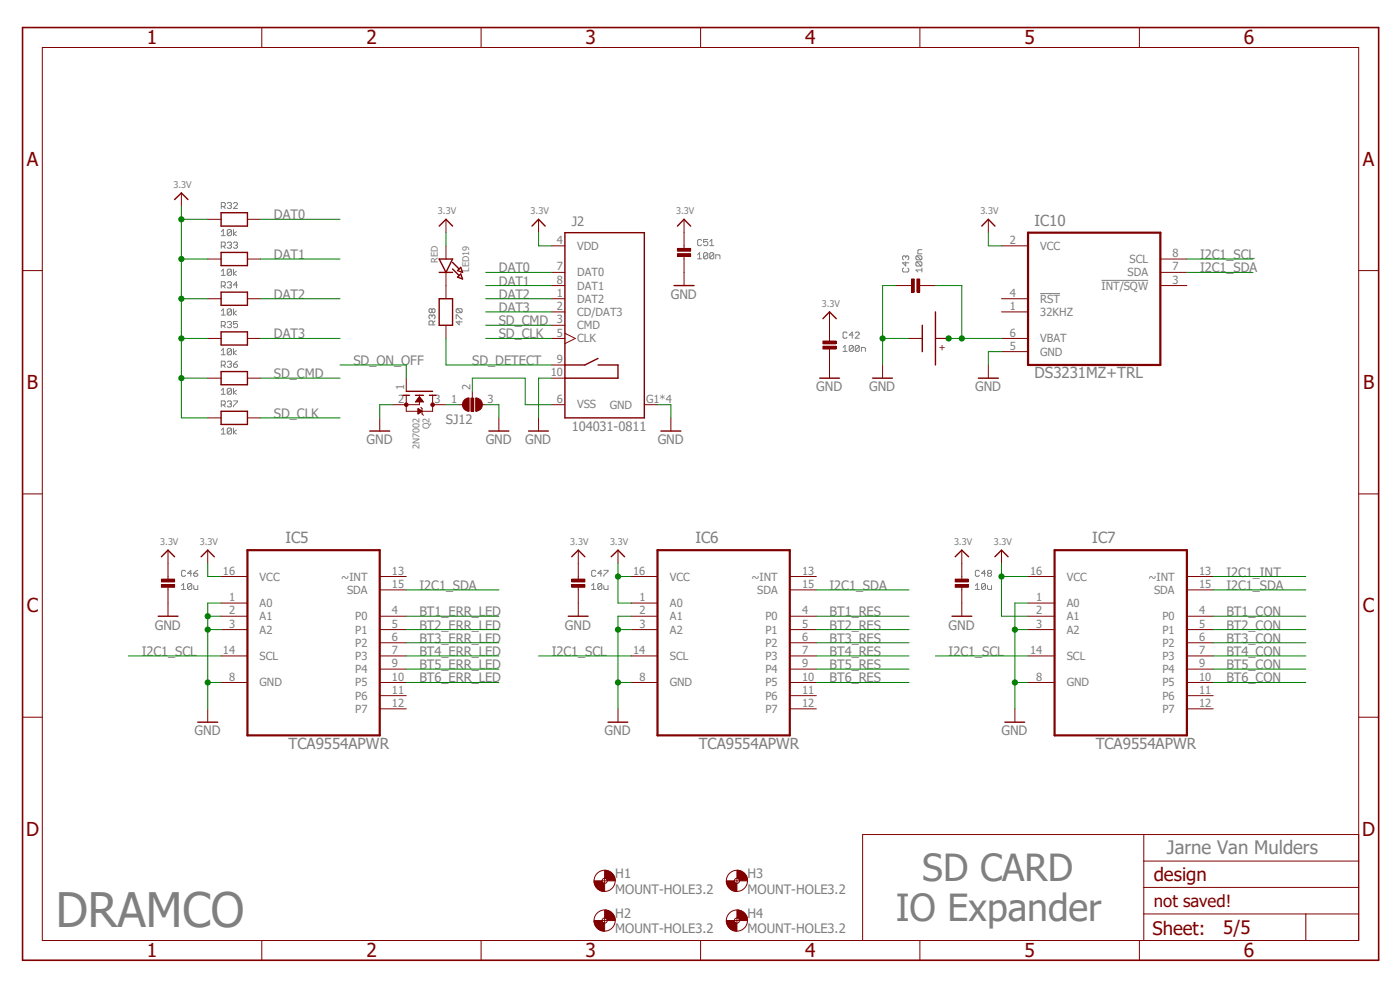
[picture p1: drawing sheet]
<svg xmlns="http://www.w3.org/2000/svg" width="297mm" height="210mm" viewBox="0 0 297 210" stroke-linecap="round" stroke-linejoin="round" font-family="sans-serif">
<g fill="none" stroke="#808080" stroke-width=".21">
<path d="M46.9 49.1l.5-.4v1.3M46.9 57.5l.5-.4v1.3M46.9 50h.9M46.9 58.4h.9M46.9 43.8h.7l.2-.2v-.4l-.2-.2h-.7v1.2M46.9 52.2h.7l.2-.2v-.4l-.2-.2h-.7v1.3M47.4 43.8l.4 .4M47.4 52.2l.4 .5M48.2 43.2l.2-.2h.5l.2 .2-.2 .4M48.2 51.6l.2-.2h.5l.2 .2-.2 .4M48.2 60l.2-.2h.5l.2 .2-.2 .5M48.7 43.6h.2"/>
<path d="M48.7 52h.2M48.9 43.6l.2 .2-.2 .4h-.5l-.2-.2M48.9 52l.2 .2-.2 .5h-.5l-.2-.2M49.1 48.9v.9l-.2 .2h-.5l-.2-.2M49.1 48.9l-.2-.2h-.5l-.2 .2v.9M49.1 57.3l-.2-.2h-.5l-.2 .2v.9M49.1 57.3v.9l-.2 .2h-.5l-.2-.2M49.1 48.9l-.9 .9M49.1 57.3l-.9 .9M49.5 48.7v1.3M49.5 57.1v1.3M49.5 43.2l.2-.2h.5l.2 .2v.2l-.9 .8h.9"/>
<path d="M49.5 51.6l.2-.2h.5l.2 .2-.2 .4M50 52h.2M50.2 49.1l-.7 .5 .7 .4M50.2 57.5l-.7 .5 .7 .4M50.2 52l.2 .2-.2 .5h-.5l-.2-.2M148 54.1l.4-.5v1.3M148 54.9h.8M148.8 51l-.2-.2h-.4l-.2 .2v.9l.2 .2h.4l.2-.2M150.2 53.8v.9l-.3 .2h-.4l-.2-.2M150.2 50.8h-.9v.6l.4-.2 .5 .2v.5l-.3 .2h-.4l-.2-.2M150.2 53.8l-.3-.2h-.4l-.2 .2v.9M150.2 53.8l-.9 .9"/>
<path d="M150.6 52.1h.8M150.6 51.2l.4-.4v1.3M151.4 53.8v.9l-.2 .2h-.4l-.2-.2M151.4 53.8l-.2-.2h-.4l-.2 .2v.9M151.4 53.8l-.8 .9M151.8 54.9v-.8h.7l.2 .2v.6M191.7 56.9l-.2 .2v.4l.2 .2h.9l.2-.2v-.4l-.2-.2M192.2 54.5l-.3-.2-.4 .2v.4l.2 .2M192.2 54.5l.2-.2 .4 .2v.4l-.2 .2M192.2 55.5v.9l-.7-.6h1.3M192.2 54.5v.2M194.5 54.3h.9l.2 .2v.4l-.2 .2"/>
<path d="M194.5 55.5h.9l.2 .3v.4l-.2 .2M194.5 55.5l-.2 .3v.4l.2 .2h.9M194.5 54.3l-.2 .2v.4l.2 .2h.9M194.5 55.5l.9 .9M194.5 54.3l.9 .8M195.6 57.3h-1.3l.4 .4M195.6 56.9v.8M195.6 53h-.7l-.2 .2v.6h.9M233.7 59.5h9.9M46.9 66l.5-.5v1.3M46.9 74.4l.5-.4v1.3M46.9 66.8h.9"/>
<path d="M46.9 75.3h.9M46.9 60.7h.7l.2-.2v-.5l-.2-.2h-.7v1.3M46.9 69.1h.7l.2-.3v-.4l-.2-.2h-.7v1.3M46.9 77.5h.7l.2-.2v-.5l-.2-.2h-.7v1.3M47.4 60.7l.4 .4M47.4 69.1l.4 .4M47.4 77.5l.4 .4M48.2 68.4l.2-.2h.5l.2 .2-.2 .4M48.2 76.8l.2-.2h.5l.2 .2-.2 .5M48.7 60.5h.2M48.7 68.8h.2M48.7 77.3h.2"/>
<path d="M48.9 60.5l.2 .2-.2 .4h-.5l-.2-.2M48.9 68.8l.2 .3-.2 .4h-.5l-.2-.2M48.9 77.3l.2 .2-.2 .4h-.5l-.2-.2M49.1 65.7l-.2-.2h-.5l-.2 .2v.9M49.1 74.2l-.2-.2h-.5l-.2 .2v.9M49.1 65.7v.9l-.2 .2h-.5l-.2-.2M49.1 74.2v.9l-.2 .2h-.5l-.2-.2M49.1 65.7l-.9 .9M49.1 74.2l-.9 .9M49.5 65.5v1.3M49.5 74v1.3M49.5 77.3h.7l.2 .4-.2 .2h-.5l-.2-.2z"/>
<path d="M50.2 66l-.7 .4 .7 .4M50.2 74.4l-.7 .4 .7 .5M50.4 68.2h-.9v.6l.5-.2 .4 .2v.5l-.2 .2h-.5l-.2-.2M50.4 60.5h-.9l.7-.7v1.3M50.4 76.6l-.9 .7M91.7 67l-.3-.2-.4 .2v.4l.2 .2M91.7 67l.2-.2 .4 .2v.4l-.2 .2M91.7 65.7l-.3-.2-.4 .2v.4l.2 .2 .5-.2M91.7 65.7l.2-.2 .4 .2v.4l-.2 .2-.4-.2M91.7 65.7v.4M91.7 67v.2M91.9 68.9v-.6l-.2-.2h-.5l-.2 .2v.6h1.3"/>
<path d="M92.3 68.1l-.4 .4M96.8 67.6v-.8h.2l.8 .8h.2M97 65.5l-.2 .2v.4l.2 .2h.8M97 65.5h.8l.2 .2v.4l-.2 .2M97 65.5l.8 .8M97.4 68.1v.8l-.6-.6h1.2M178.9 73.7l.4-.4v1.2M178.9 74.5h.8M179.7 70.7l-.2-.3h-.4l-.2 .3v.8l.2 .3h.4l.2-.3M181 73.5v.8l-.2 .2h-.4l-.2-.2M181 73.5l-.2-.2h-.4l-.2 .2v.8M181 73.5l-.8 .8"/>
<path d="M181 71.1h-.8l.6-.7v1.4M181.4 70.7l.3-.3h.4l.2 .3v.2l-.9 .9h.9M182.3 73.5v.8l-.2 .2h-.4l-.3-.2M182.3 73.5l-.2-.2h-.4l-.3 .2v.8M182.3 73.5l-.9 .8M182.8 74.5v-.8h.6l.2 .2v.6M220.7 62.3h4.2M46.9 82.8l.5-.4v1.3M46.9 91.2l.5-.4v1.3M46.9 83.7h.9M46.9 92.1h.9M46.9 85.9h.7l.2-.2v-.4l-.2-.3h-.7v1.3"/>
<path d="M47.4 85.9l.4 .4M48.2 85.3l.2-.3h.5l.2 .3-.2 .4M48.7 85.7h.2M48.9 85.7l.2 .2-.2 .4h-.5l-.2-.2M49.1 82.6l-.2-.2h-.5l-.2 .2v.8M49.1 91l-.2-.2h-.5l-.2 .2v.9M49.1 82.6v.8l-.2 .3h-.5l-.2-.3M49.1 91v.9l-.2 .2h-.5l-.2-.2M49.1 82.6l-.9 .8M49.1 91l-.9 .9M49.5 82.4v1.3M49.5 85h.9v.3l-.9 .8v.2"/>
<path d="M49.5 90.8v1.3M50.2 82.8l-.7 .4 .7 .5M50.2 91.2l-.7 .5 .7 .4M38.5 124.2l.4-.4v1.3M38.5 125.1h.9M39.4 121.2l-.2-.2h-.5l-.2 .2v.8l.2 .3h.5l.2-.3M40.7 124v.8l-.2 .3h-.5l-.2-.3M40.7 124l-.2-.2h-.5l-.2 .2v.8M40.7 124l-.9 .8M40.7 121.6h-.9l.7-.6v1.3M41.1 124.2v.6l.2 .3h.7v-.9M41.1 121.6h.6l.3 .4-.3 .3h-.4l-.2-.3z"/>
<path d="M42 121l-.9 .6M125.5 125.1h.9M125.5 124.2l.4-.4v1.3M126.4 121.2l-.2-.2h-.5l-.2 .2v.8l.2 .3h.5l.2-.3M127.7 124v.8l-.2 .3h-.5l-.2-.3M127.7 124l-.2-.2h-.5l-.2 .2v.8M127.7 124l-.9 .8M127.7 121.6h-.9l.7-.6v1.3M128.1 124.2v.6l.2 .3h.7v-.9M128.1 121h.9v.2l-.9 .8v.3M206.9 125.1h.9M206.9 124.2l.4-.4v1.3"/>
<path d="M207.8 121.2l-.2-.2h-.5l-.2 .2v.8l.2 .3h.5l.2-.3M209.1 124v.8l-.2 .3h-.5l-.2-.3M209.1 124l-.2-.2h-.5l-.2 .2v.8M209.1 124l-.9 .8M209.1 121.6h-.9l.7-.6v1.3M209.5 124.2v.6l.2 .3h.7v-.9M209.7 121.6l-.2-.2 .2-.4h.4l.3 .2-.3 .4M209.7 121.6l-.2 .2 .2 .5h.4l.3-.3-.3-.4M209.7 121.6h.4"/>
</g>
<g fill="none" stroke="#800000" stroke-width=".21">
<path d="M9 10.1h279.2v189.4h-279.2zM55.5 5.8v4.3M102.1 5.8v4.3M148.6 5.8v4.3M195.2 5.8v4.3M241.7 5.8v4.3M4.8 57.4h4.2M288.2 57.4h4.3M4.8 104.8h4.2M35.6 116.7v2.8M44.1 116.7v2.8M288.2 104.8h4.3"/>
<path d="M35.6 122.3v.8M35.6 124.3v.8M35.6 127.9v2.8M46.9 122.3h5.6M46.9 127.9h5.6M46.9 130.7h5.6M46.9 133.6h5.6M46.9 139.1h5.6M80.6 122.3h5.6M80.6 130.7h5.6M80.6 133.6h5.6M80.6 139.1h5.6"/>
<path d="M80.6 125.1h5.6M80.6 136.4h5.6M4.8 152.1h4.2M44.1 150.4v2.8M46.9 144.8h5.6M80.6 144.8h5.6M80.6 141.9h5.6M80.6 147.6h5.6M80.6 150.4h5.6M288.2 152.1h4.3M242.7 177v22.5M288.2 177h-105.2v22.5"/>
<path d="M55.5 199.5v4.2M102.1 199.5v4.2M148.6 199.5v4.2M195.2 199.5v4.2M241.7 199.5v4.2M242.7 193.9h45.5M242.7 188.3h45.5M242.7 182.7h45.5M277 193.9v5.6"/>
</g>
<path d="M4.8 5.8h287.7v197.9h-287.7z" fill="none" stroke="#800000" stroke-width=".34"/>
<path d="M52.5 116.7h28.1v39.3h-28.1z" fill="none" stroke="#800000" stroke-width=".47"/>
<path d="M34.2 118.1l1.4-1.4 1.4 1.4M42.7 118.1l1.4-1.4 1.4 1.4M33.6 130.7h4.2M42 153.2h4.2" fill="none" stroke="#800000" stroke-width=".3"/>
<path d="M34.2 124h2.8v.6h-2.8z" fill-rule="evenodd" fill="#800000"/>
<path d="M34.2 124h2.8v.6h-2.8z" fill="none" stroke="#800000" stroke-width=".21"/>
<path d="M34.2 122.9h2.8v.5h-2.8z" fill-rule="evenodd" fill="#800000"/>
<g fill="none" stroke="#800000" stroke-width=".21">
<path d="M35.6 119.5v2.8M122.7 116.7v2.8M131.1 116.7v2.8M34.2 122.9h2.8v.5h-2.8zM35.6 125.1v2.8M122.7 122.3v.8M122.7 124.3v.8M122.7 127.9v2.8M133.9 122.3h5.6M133.9 127.9h5.6M133.9 130.7h5.6M133.9 133.6h5.6"/>
<path d="M133.9 139.1h5.6M167.6 122.3h5.6M167.6 130.7h5.6M167.6 133.6h5.6M167.6 139.1h5.6M167.6 125.1h5.6M167.6 136.4h5.6M131.1 150.4v2.8M133.9 144.8h5.6M167.6 144.8h5.6M167.6 141.9h5.6M167.6 147.6h5.6"/>
<path d="M167.6 150.4h5.6"/>
</g>
<path d="M139.5 116.7h28.1v39.3h-28.1z" fill="none" stroke="#800000" stroke-width=".47"/>
<path d="M121.3 118.1l1.4-1.4 1.4 1.4M129.7 118.1l1.4-1.4 1.4 1.4M120.6 130.7h4.2M129 153.2h4.2" fill="none" stroke="#800000" stroke-width=".3"/>
<path d="M121.3 124h2.8v.6h-2.8z" fill-rule="evenodd" fill="#800000"/>
<path d="M121.3 124h2.8v.6h-2.8z" fill="none" stroke="#800000" stroke-width=".21"/>
<path d="M121.3 122.9h2.8v.5h-2.8z" fill-rule="evenodd" fill="#800000"/>
<g fill="none" stroke="#800000" stroke-width=".21">
<path d="M122.7 119.5v2.8M204 116.7v2.8M212.5 116.7v2.8M121.3 122.9h2.8v.5h-2.8zM122.7 125.1v2.8M204 122.3v.8M204 124.3v.8M204 127.9v2.8M218.1 122.3h5.6M218.1 127.9h5.6M218.1 130.7h5.6M218.1 133.6h5.6"/>
<path d="M218.1 139.1h5.6M251.8 122.3h5.6M251.8 130.7h5.6M251.8 133.6h5.6M251.8 139.1h5.6M251.8 125.1h5.6M251.8 136.4h5.6M215.3 150.4v2.8M218.1 144.8h5.6M251.8 144.8h5.6M251.8 141.9h5.6M251.8 147.6h5.6"/>
<path d="M251.8 150.4h5.6"/>
</g>
<path d="M223.7 116.7h28.1v39.3h-28.1z" fill="none" stroke="#800000" stroke-width=".47"/>
<path d="M202.6 118.1l1.4-1.4 1.5 1.4M211.1 118.1l1.4-1.4 1.4 1.4M202 130.7h4.2M213.2 153.2h4.2" fill="none" stroke="#800000" stroke-width=".3"/>
<path d="M202.6 124h2.8v.6h-2.8z" fill-rule="evenodd" fill="#800000"/>
<path d="M202.6 124h2.8v.6h-2.8z" fill="none" stroke="#800000" stroke-width=".21"/>
<path d="M202.6 122.9h2.8v.5h-2.8z" fill-rule="evenodd" fill="#800000"/>
<path d="M204 119.5v2.8M202.6 122.9h2.8v.5h-2.8zM204 125.1v2.8" fill="none" stroke="#800000" stroke-width=".21"/>
<path d="M128.3 184.6a2.2 2.2 0 0 1 2.2 2.3h-1.6a.58 .58 0 0 0-.6-.6z" fill-rule="evenodd" fill="#800000"/>
<path d="M128.3 184.6a2.2 2.2 0 0 1 2.2 2.3h-1.6a.58 .58 0 0 0-.6-.6z" fill="none" stroke="#800000" stroke-width=".21"/>
<path d="M126 186.9h1.7a.51 .51 0 0 0 .6 .5v1.7a2.18 2.18 0 0 1-2.3-2.2z" fill-rule="evenodd" fill="#800000"/>
<g fill="none" stroke="#800000" stroke-width=".21">
<path d="M126 186.9h1.7a.51 .51 0 0 0 .6 .5v1.7a2.18 2.18 0 0 1-2.3-2.2zM127.7 186.9h1.2M128.3 186.3v1.1"/>
<circle cx="128.3" cy="186.9" r=".55"/>
<circle cx="128.3" cy="186.9" r="2.24"/>
</g>
<path d="M128.3 193a2.2 2.2 0 0 1 2.2 2.3h-1.6a.58 .58 0 0 0-.6-.6z" fill-rule="evenodd" fill="#800000"/>
<path d="M128.3 193a2.2 2.2 0 0 1 2.2 2.3h-1.6a.58 .58 0 0 0-.6-.6z" fill="none" stroke="#800000" stroke-width=".21"/>
<path d="M126 195.3h1.7l.2 .4 .4 .1v1.7a2.18 2.18 0 0 1-2.3-2.2z" fill-rule="evenodd" fill="#800000"/>
<g fill="none" stroke="#800000" stroke-width=".21">
<path d="M126 195.3h1.7l.2 .4 .4 .1v1.7a2.18 2.18 0 0 1-2.3-2.2zM127.7 195.3h1.2M128.3 194.7v1.1"/>
<circle cx="128.3" cy="195.3" r=".55"/>
<circle cx="128.3" cy="195.3" r="2.24"/>
</g>
<path d="M156.3 184.6a2.2 2.2 0 0 1 2.3 2.3h-1.7a.58 .58 0 0 0-.6-.6z" fill-rule="evenodd" fill="#800000"/>
<path d="M156.3 184.6a2.2 2.2 0 0 1 2.3 2.3h-1.7a.58 .58 0 0 0-.6-.6z" fill="none" stroke="#800000" stroke-width=".21"/>
<path d="M154.1 186.9h1.7a.51 .51 0 0 0 .5 .5v1.7a2.18 2.18 0 0 1-2.2-2.2z" fill-rule="evenodd" fill="#800000"/>
<g fill="none" stroke="#800000" stroke-width=".21">
<path d="M154.1 186.9h1.7a.51 .51 0 0 0 .5 .5v1.7a2.18 2.18 0 0 1-2.2-2.2zM155.8 186.9h1.1M156.3 186.3v1.1"/>
<circle cx="156.3" cy="186.9" r=".55"/>
<circle cx="156.3" cy="186.9" r="2.24"/>
</g>
<path d="M156.3 193a2.2 2.2 0 0 1 2.3 2.3h-1.7a.58 .58 0 0 0-.6-.6z" fill-rule="evenodd" fill="#800000"/>
<path d="M156.3 193a2.2 2.2 0 0 1 2.3 2.3h-1.7a.58 .58 0 0 0-.6-.6z" fill="none" stroke="#800000" stroke-width=".21"/>
<path d="M154.1 195.3h1.7l.2 .4 .3 .1v1.7a2.18 2.18 0 0 1-2.2-2.2z" fill-rule="evenodd" fill="#800000"/>
<g fill="none" stroke="#800000" stroke-width=".21">
<path d="M38.5 40.9v2.8M44.1 46.5h2.8M44.1 54.9h2.8M52.5 46.5h2.8M52.5 54.9h2.8M94.6 46.5v2.9M117.1 52.2h2.7M117.1 57.8h2.7M145.1 46.5v2.9M145.1 52.2v.8M145.1 54.1v.8M145.1 57.8v2.8"/>
<path d="M44.1 63.4h2.8M44.1 71.8h2.8M52.5 63.4h2.8M52.5 71.8h2.8M117.1 63.4h2.7M117.1 66.2h2.7M117.1 69h2.7M117.1 71.8h2.7M117.1 60.6h2.7M117.1 77.4h2.7M119.8 70.7l2.2 1.1-2.2 1.1M44.1 80.2h2.8"/>
<path d="M44.1 88.6h2.8M52.5 80.2h2.8M52.5 88.6h2.8M114.3 88.6v2.8M117.1 85.9h2.7M117.1 80.2h2.7M136.7 85.9h2.8M154.1 195.3h1.7l.2 .4 .3 .1v1.7a2.18 2.18 0 0 1-2.2-2.2zM155.8 195.3h1.1M156.3 194.7v1.1"/>
<circle cx="156.3" cy="195.3" r=".55"/>
<circle cx="156.3" cy="195.3" r="2.24"/>
</g>
<g fill="none" stroke="#800000" stroke-width=".3">
<path d="M37 42.3l1.5-1.4 1.4 1.4M46.9 45.1h5.6v2.9h-5.6zM46.9 53.6h5.6v2.7h-5.6zM93.2 48l1.4-1.5 1.4 1.5M119.8 49.4h16.9v39.2h-16.9zM143.7 48l1.4-1.5 1.4 1.5M46.9 62h5.6v2.8h-5.6zM46.9 70.4h5.6v2.8h-5.6zM46.9 78.8h5.6v2.8h-5.6zM126.9 76l-2.8 1.4h-4.3M126.9 77.4h4.2v2.8h-11.3M143 60.6h4.2"/>
<path d="M46.9 87.2h5.6v2.8h-5.6zM112.1 91.4h4.2"/>
</g>
<path d="M143.7 53.8h2.8v.6h-2.8z" fill-rule="evenodd" fill="#800000"/>
<path d="M143.7 53.8h2.8v.6h-2.8z" fill="none" stroke="#800000" stroke-width=".21"/>
<path d="M143.7 52.7h2.8v.6h-2.8z" fill-rule="evenodd" fill="#800000"/>
<path d="M94.6 52.2v2.7M94.6 57.8v5.6M114.3 46.5v2.9M143.7 52.7h2.8v.6h-2.8zM145.1 49.4v2.8M145.1 54.9v2.9M94.6 69v2.8M142.3 88.6v2.8" fill="none" stroke="#800000" stroke-width=".21"/>
<path d="M93.2 54.9h2.8l-1.4 2.9zM93.2 57.8h2.8M96 57.1l1.4 1.4M96 55.7l1.4 1.4M97.7 56.7l.4 1.1-1-.4zM97.7 58.1l.4 1.1-1-.4zM112.9 48l1.4-1.5 1.4 1.5M93.2 63.4h2.8v5.6h-2.8zM140.2 91.4h4.2" fill="none" stroke="#800000" stroke-width=".3"/>
<path d="M100.9 84.4a1.42 1.42 0 0 1 1.4 1.4 1.42 1.42 0 0 1-1.4 1.4z" fill-rule="evenodd" fill="#800000"/>
<path d="M100.9 84.4a1.42 1.42 0 0 1 1.4 1.4 1.42 1.42 0 0 1-1.4 1.4z" fill="none" stroke="#800000" stroke-width=".21"/>
<path d="M98.5 84.8l1-.4v2.8a1.41 1.41 0 0 1-1.3-.8 1.41 1.41 0 0 1 .3-1.6z" fill-rule="evenodd" fill="#800000"/>
<path d="M97.4 85.9h1M98.5 84.8l1-.4v2.8a1.41 1.41 0 0 1-1.3-.8 1.41 1.41 0 0 1 .3-1.6zM100.2 83v2.4M102 85.9h1" fill="none" stroke="#800000" stroke-width=".21"/>
<path d="M99.9 84.5h.6v2.7h-.6z" fill-rule="evenodd" fill="#800000"/>
<path d="M86.2 83.9v3.3h5.6v-3.3M89 83.9v2h-2.8M89.3 86.4l.2 .3v1.1l.3 .3M99.9 84.5h.6v2.7h-.6zM105.8 88.6v2.8" fill="none" stroke="#800000" stroke-width=".21"/>
<path d="M85.5 83.9h1.4M86.2 83h5.6M88.1 83.9h1.7M91.1 83.9h1.4M103.7 91.4h4.2" fill="none" stroke="#800000" stroke-width=".3"/>
<circle cx="86.2" cy="85.9" r=".38" fill="#800000"/>
<circle cx="86.2" cy="85.9" r=".38" fill="none" stroke="#800000" stroke-width=".21"/>
<circle cx="91.8" cy="85.9" r=".38" fill="#800000"/>
<g fill="none" stroke="#800000" stroke-width=".21">
<path d="M209.7 46.5v2.9M212.5 52.2h5.6M246.2 54.9h5.6M246.2 57.8h5.6M176 66.2v2.8M176 71.8v.8M176 73.7v.9M176 77.4v2.8M209.7 77.4v2.8M212.5 63.4h5.6M212.5 71.8h5.6M212.5 66.2h5.6"/>
<path d="M212.5 74.6h5.6M246.2 60.6h5.6M80.6 88.6v2.8M83.4 85.9h2.8M86.2 80.2v2.8M88.2 85.2h1.5M88.3 85h1.4M88.4 85h1.2M88.5 84.8h1M88.6 84.7h.8M88.7 86.7l.8 .5-.8 .6zM88.7 87.8h.1"/>
<path d="M88.7 87.7h.2M88.7 87.6h.3M88.7 87.5h.5M88.7 87.4h.6M88.7 87.2h.8M88.7 87.1h.6M88.7 87h.4M88.7 86.9h.3M88.7 86.7h.1M88.7 84.5h.6M88.8 84.5h.4M88.9 84.3h.2"/>
<path d="M88.9 84.2h.1M89 84.2l.8 1.1h-1.7zM91.8 85.9h2.8"/>
<circle cx="91.8" cy="85.9" r=".38"/>
</g>
<path d="M208.3 48l1.4-1.5 1.4 1.5M174.6 67.6l1.4-1.4 1.4 1.4M78.4 91.4h4.3M173.9 80.2h4.2M207.6 80.2h4.2" fill="none" stroke="#800000" stroke-width=".3"/>
<path d="M218.1 49.4h28.1v28h-28.1z" fill="none" stroke="#800000" stroke-width=".47"/>
<path d="M174.6 73.4h2.8v.6h-2.8z" fill-rule="evenodd" fill="#800000"/>
<path d="M174.6 73.4h2.8v.6h-2.8z" fill="none" stroke="#800000" stroke-width=".21"/>
<path d="M174.6 72.3h2.8v.6h-2.8z" fill-rule="evenodd" fill="#800000"/>
<path d="M174.6 72.3h2.8v.6h-2.8zM176 69v2.8M176 74.6v2.8M187.2 77.4v2.8M192.8 71.8h2.9M192.8 60.6h.9M194.8 60.6h.9M198.5 71.8h2.8" fill="none" stroke="#800000" stroke-width=".21"/>
<path d="M195.7 69v5.6M198.5 66.2v11.2M185.1 80.2h4.2" fill="none" stroke="#800000" stroke-width=".3"/>
<path d="M194.5 59.2h.6v2.8h-.6z" fill-rule="evenodd" fill="#800000"/>
<path d="M194.5 59.2h.6v2.8h-.6z" fill="none" stroke="#800000" stroke-width=".21"/>
<path d="M193.4 59.2h.6v2.8h-.6z" fill-rule="evenodd" fill="#800000"/>
<path d="M193.4 59.2h.6v2.8h-.6zM190 60.6h2.8M195.7 60.6h2.8" fill="none" stroke="#800000" stroke-width=".21"/>
<path d="M44.1 119.5v2.8h2.8M131.1 119.5v8.4M86.2 130.7h19.6M86.2 133.6h19.6M131.1 122.3h2.8" fill="none" stroke="#008000" stroke-width=".21"/>
<circle cx="131.1" cy="122.3" r=".55" fill="#008000"/>
<g fill="none" stroke="#008000" stroke-width=".21">
<path d="M212.5 119.5v11.2M131.1 127.9h2.8M212.5 122.3h5.6"/>
<circle cx="131.1" cy="122.3" r=".55"/>
</g>
<circle cx="212.5" cy="122.3" r=".55" fill="#008000"/>
<g fill="none" stroke="#008000" stroke-width=".21">
<path d="M44.1 71.8h-5.6v16.8h5.6M38.5 80.2h5.6M212.5 130.7h5.6"/>
<circle cx="212.5" cy="122.3" r=".55"/>
</g>
<circle cx="38.5" cy="80.2" r=".55" fill="#008000"/>
<g fill="none" stroke="#008000" stroke-width=".21">
<path d="M44.1 63.4h-5.6v8.4"/>
<circle cx="38.5" cy="80.2" r=".55"/>
</g>
<circle cx="38.5" cy="71.8" r=".55" fill="#008000"/>
<g fill="none" stroke="#008000" stroke-width=".21">
<path d="M44.1 54.9h-5.6v8.5"/>
<circle cx="38.5" cy="71.8" r=".55"/>
</g>
<circle cx="38.5" cy="63.4" r=".55" fill="#008000"/>
<g fill="none" stroke="#008000" stroke-width=".21">
<path d="M44.1 46.5h-5.6v8.4"/>
<circle cx="38.5" cy="63.4" r=".55"/>
</g>
<circle cx="38.5" cy="54.9" r=".55" fill="#008000"/>
<g fill="none" stroke="#008000" stroke-width=".21">
<path d="M38.5 43.7v2.8"/>
<circle cx="38.5" cy="54.9" r=".55"/>
</g>
<circle cx="38.5" cy="46.5" r=".55" fill="#008000"/>
<g fill="none" stroke="#008000" stroke-width=".21">
<path d="M94.6 49.4v2.8M114.3 49.4v2.8h2.8M209.7 49.4v2.8h2.8M46.9 127.9h-2.8v22.5M86.2 136.4h19.6M86.2 139.1h19.6M44.1 144.8h2.8M86.2 141.9h19.6M86.2 144.8h19.6"/>
<circle cx="38.5" cy="46.5" r=".55"/>
</g>
<circle cx="44.1" cy="144.8" r=".55" fill="#008000"/>
<g fill="none" stroke="#008000" stroke-width=".21">
<path d="M44.1 133.6h2.8"/>
<circle cx="44.1" cy="144.8" r=".55"/>
</g>
<circle cx="44.1" cy="133.6" r=".55" fill="#008000"/>
<g fill="none" stroke="#008000" stroke-width=".21">
<path d="M44.1 130.7h2.8"/>
<circle cx="44.1" cy="133.6" r=".55"/>
</g>
<circle cx="44.1" cy="130.7" r=".55" fill="#008000"/>
<g fill="none" stroke="#008000" stroke-width=".21">
<path d="M131.1 130.7v19.7M131.1 144.8h2.8"/>
<circle cx="44.1" cy="130.7" r=".55"/>
</g>
<circle cx="131.1" cy="144.8" r=".55" fill="#008000"/>
<g fill="none" stroke="#008000" stroke-width=".21">
<path d="M131.1 133.6h2.8"/>
<circle cx="131.1" cy="144.8" r=".55"/>
</g>
<circle cx="131.1" cy="133.6" r=".55" fill="#008000"/>
<g fill="none" stroke="#008000" stroke-width=".21">
<path d="M131.1 130.7h2.8M215.3 133.6v16.8M215.3 144.8h2.8"/>
<circle cx="131.1" cy="133.6" r=".55"/>
</g>
<circle cx="215.3" cy="144.8" r=".55" fill="#008000"/>
<g fill="none" stroke="#008000" stroke-width=".21">
<path d="M218.1 127.9h-2.8v5.7h2.8"/>
<circle cx="215.3" cy="144.8" r=".55"/>
</g>
<circle cx="215.3" cy="133.6" r=".55" fill="#008000"/>
<g fill="none" stroke="#008000" stroke-width=".21">
<path d="M187.2 71.8h5.6M190 60.6h-2.8v16.8M212.5 74.6h-2.8v2.8M83.4 85.9h-2.8v2.7M103 85.9h2.8v2.7M117.1 80.2h-2.8v8.4M139.5 85.9h2.8v2.7"/>
<circle cx="215.3" cy="133.6" r=".55"/>
</g>
<circle cx="187.2" cy="71.8" r=".55" fill="#008000"/>
<g fill="none" stroke="#008000" stroke-width=".21">
<path d="M55.3 46.5h16.8M55.3 54.9h16.8M103 57.8h14.1M251.8 57.8h14M251.8 54.9h14M55.3 63.4h16.8M55.3 71.8h16.8M72.1 77.4h14.1v2.8M94.6 71.8v5.6h22.5M103 60.6h14.1M103 63.4h14.1M103 66.2h14.1"/>
<path d="M103 71.8h14.1M103 69h14.1M204 71.8h8.5M55.3 80.2h16.8M55.3 88.6h16.8M94.6 85.9h2.8M100.2 83v-2.8h11.2v5.7h5.7M27.2 139.1h19.7M86.2 125.1h19.6M114.3 139.1h19.6M173.2 130.7h19.6M173.2 133.6h19.6"/>
<path d="M173.2 136.4h19.6M173.2 139.1h19.6M173.2 125.1h19.6M198.5 139.1h19.6M257.4 130.7h19.6M257.4 133.6h19.6M257.4 136.4h19.6M257.4 139.1h19.6M257.4 122.3h19.6M257.4 125.1h19.6M173.2 141.9h19.6M173.2 144.8h19.6"/>
<path d="M257.4 141.9h19.6M257.4 144.8h19.6"/>
<circle cx="187.2" cy="71.8" r=".55"/>
</g>
<circle cx="201.3" cy="71.8" r=".55" fill="#008000"/>
<g fill="none" stroke="#008000" stroke-width=".21">
<path d="M198.5 60.6h5.5v11.2h-2.7"/>
<circle cx="201.3" cy="71.8" r=".55"/>
</g>
<circle cx="204" cy="71.8" r=".55" fill="#008000"/>
<circle cx="204" cy="71.8" r=".55" fill="none" stroke="#008000" stroke-width=".21"/>
<text font-size="10.1" fill="#808080" x="11.8" y="196.7">DRAMCO</text>
<g font-size="7.9" fill="#808080">
<text x="195.7" y="186.9">SD CARD</text>
<text x="190" y="195.3">IO Expander</text>
</g>
<g font-size="4.1" fill="#800000">
<text x="31.2" y="9.4">1</text>
<text x="77.7" y="9.4">2</text>
<text x="124.2" y="9.4">3</text>
<text x="170.8" y="9.4">4</text>
<text x="217.3" y="9.4">5</text>
<text x="263.9" y="9.4">6</text>
<text x="5.7" y="35.2">A</text>
<text x="289.1" y="35.2">A</text>
<text x="5.7" y="82.5">B</text>
<text x="289.2" y="82.5">B</text>
<text x="5.7" y="129.9">C</text>
<text x="289.1" y="129.9">C</text>
<text x="5.5" y="177.3">D</text>
<text x="289" y="177.3">D</text>
<text x="31.2" y="203">1</text>
<text x="77.7" y="203">2</text>
<text x="124.2" y="203">3</text>
<text x="170.8" y="203">4</text>
<text x="217.3" y="203">5</text>
<text x="263.9" y="203">6</text>
</g>
<text font-size="3.9" fill="#808080" x="247.6" y="181.3">Jarne Van Mulders</text>
<g font-size="3.9" fill="#800000">
<text x="244.8" y="186.9">design</text>
<text x="244.5" y="198.2">Sheet:</text>
<text x="259.5" y="198.1">5/5</text>
</g>
<text font-size="3.6" fill="#800000" x="244.8" y="192.5">not saved!</text>
<g font-size="3.3" fill="#808080">
<text x="60.5" y="115.1">IC5</text>
<text x="147.5" y="115.1">IC6</text>
<text x="231.7" y="115.1">IC7</text>
</g>
<g font-size="3.2" fill="#808080">
<text x="219.5" y="48">IC10</text>
<text x="219.5" y="80.2">DS3231MZ+TRL</text>
<text x="61.2" y="158.9">TCA9554APWR</text>
<text x="148.3" y="158.9">TCA9554APWR</text>
<text x="232.5" y="158.9">TCA9554APWR</text>
</g>
<g font-size="2.8" fill="#808080">
<text x="58.1" y="46.5">DAT0</text>
<text x="121.3" y="48">J2</text>
<text x="58.1" y="54.9">DAT1</text>
<text x="105.8" y="57.8">DAT0</text>
<text x="254.6" y="54.9">I2C1_SCL</text>
<text x="254.6" y="57.8">I2C1_SDA</text>
<text x="58.1" y="63.4">DAT2</text>
<text x="105.8" y="60.6">DAT1</text>
<text x="105.8" y="63.4">DAT2</text>
<text x="142.3" y="63.4">GND</text>
<text x="58.1" y="71.8">DAT3</text>
<text x="105.8" y="66.2">DAT3</text>
<text x="105.8" y="69">SD_CMD</text>
<text x="105.8" y="71.8">SD_CLK</text>
<text x="75" y="77.4">SD_ON_OFF</text>
<text x="100.2" y="77.4">SD_DETECT</text>
<text x="58.1" y="80.2">SD_CMD</text>
<text x="173.2" y="83">GND</text>
<text x="184.4" y="83">GND</text>
<text x="206.9" y="83">GND</text>
<text x="58.1" y="88.6">SD_CLK</text>
<text x="77.8" y="94.2">GND</text>
<text x="94.6" y="90">SJ12</text>
<text x="103" y="94.2">GND</text>
<text x="111.4" y="94.2">GND</text>
<text x="121.3" y="91.4">104031-0811</text>
<text x="139.5" y="94.2">GND</text>
<text x="89" y="125.1">I2C1_SDA</text>
<text x="176" y="125.1">I2C1_SDA</text>
<text x="260.2" y="122.3">I2C1_INT</text>
<text x="260.2" y="125.1">I2C1_SDA</text>
<text x="89" y="130.7">BT1_ERR_LED</text>
<text x="176" y="130.7">BT1_RES</text>
<text x="260.2" y="130.7">BT1_CON</text>
<text x="32.9" y="133.6">GND</text>
<text x="89" y="133.6">BT2_ERR_LED</text>
<text x="89" y="136.4">BT3_ERR_LED</text>
<text x="119.8" y="133.6">GND</text>
<text x="176" y="133.6">BT2_RES</text>
<text x="176" y="136.4">BT3_RES</text>
<text x="201.3" y="133.6">GND</text>
<text x="260.2" y="133.6">BT2_CON</text>
<text x="260.2" y="136.4">BT3_CON</text>
<text x="30.1" y="139.1">I2C1_SCL</text>
<text x="89" y="139.1">BT4_ERR_LED</text>
<text x="89" y="142">BT5_ERR_LED</text>
<text x="117.1" y="139.1">I2C1_SCL</text>
<text x="176" y="139.1">BT4_RES</text>
<text x="176" y="142">BT5_RES</text>
<text x="201.3" y="139.1">I2C1_SCL</text>
<text x="260.2" y="139.1">BT4_CON</text>
<text x="260.2" y="142">BT5_CON</text>
<text x="89" y="144.8">BT6_ERR_LED</text>
<text x="176" y="144.8">BT6_RES</text>
<text x="260.2" y="144.8">BT6_CON</text>
<text x="41.3" y="156">GND</text>
<text x="128.3" y="156">GND</text>
<text x="212.5" y="156">GND</text>
<text x="130.5" y="189.6">MOUNT-HOLE3.2</text>
<text x="130.5" y="186.2">H1</text>
<text x="158.6" y="189.6">MOUNT-HOLE3.2</text>
<text x="158.6" y="186.2">H3</text>
<text x="130.5" y="198">MOUNT-HOLE3.2</text>
<text x="130.5" y="194.6">H2</text>
<text x="158.6" y="198">MOUNT-HOLE3.2</text>
<text x="158.6" y="194.6">H4</text>
</g>
<g font-size="2.4" fill="#808080">
<text x="118.2" y="51.8">4</text>
<text x="122.4" y="53">VDD</text>
<text x="214.2" y="51.8">2</text>
<text x="220.7" y="53">VCC</text>
<text x="118.2" y="57.4">7</text>
<text x="122.4" y="58.6">DAT0</text>
<text x="239.2" y="58.6">SDA</text>
<text x="239.7" y="55.8">SCL</text>
<text x="248.8" y="54.6">8</text>
<text x="248.8" y="57.4">7</text>
<text x="118.2" y="63">1</text>
<text x="118.2" y="65.8">2</text>
<text x="118.2" y="60.2">8</text>
<text x="122.4" y="64.2">DAT2</text>
<text x="122.4" y="61.4">DAT1</text>
<text x="214.2" y="63">4</text>
<text x="214.2" y="65.8">1</text>
<text x="220.7" y="64.2">RST</text>
<text x="233.7" y="61.4">INT/SQW</text>
<text x="248.8" y="60.2">3</text>
<text x="118.2" y="68.6">3</text>
<text x="118.2" y="71.4">5</text>
<text x="122.4" y="67">CD/DAT3</text>
<text x="122.4" y="69.9">CMD</text>
<text x="214.2" y="71.4">6</text>
<text x="220.7" y="67">32KHZ</text>
<text x="118.2" y="77">9</text>
<text x="122.4" y="72.6">CLK</text>
<text x="214.2" y="74.2">5</text>
<text x="220.7" y="72.6">VBAT</text>
<text x="220.7" y="75.4">GND</text>
<text x="85.8" y="82.6" transform="rotate(-90 85.8 82.6)">1</text>
<text x="99.8" y="82.6" transform="rotate(-90 99.8 82.6)">2</text>
<text x="116.8" y="79.8">10</text>
<text x="84.5" y="85.4">2</text>
<text x="92.2" y="85.4">3</text>
<text x="95.7" y="85.4">1</text>
<text x="103.4" y="85.4">3</text>
<text x="118.2" y="85.4">6</text>
<text x="122.4" y="86.7">VSS</text>
<text x="129.4" y="86.7">GND</text>
<text x="137.1" y="85.4">G1*4</text>
<text x="47.3" y="121.9">16</text>
<text x="55.1" y="123.1">VCC</text>
<text x="72.4" y="123.2">~INT</text>
<text x="73.6" y="126">SDA</text>
<text x="83.1" y="121.9">13</text>
<text x="83.1" y="124.7">15</text>
<text x="134.3" y="121.9">16</text>
<text x="142.1" y="123.1">VCC</text>
<text x="159.4" y="123.2">~INT</text>
<text x="160.7" y="126">SDA</text>
<text x="170.2" y="121.9">13</text>
<text x="170.2" y="124.7">15</text>
<text x="218.5" y="121.9">16</text>
<text x="226.3" y="123.1">VCC</text>
<text x="243.6" y="123.2">~INT</text>
<text x="244.9" y="126">SDA</text>
<text x="254.4" y="121.9">13</text>
<text x="254.4" y="124.7">15</text>
<text x="48.6" y="127.6">1</text>
<text x="48.6" y="130.3">2</text>
<text x="55.1" y="128.8">A0</text>
<text x="55.1" y="131.6">A1</text>
<text x="75.4" y="131.6">P0</text>
<text x="83.1" y="130.3">4</text>
<text x="135.6" y="127.6">1</text>
<text x="135.6" y="130.3">2</text>
<text x="142.1" y="128.8">A0</text>
<text x="142.1" y="131.6">A1</text>
<text x="162.4" y="131.6">P0</text>
<text x="170.2" y="130.3">4</text>
<text x="219.8" y="127.6">1</text>
<text x="219.8" y="130.3">2</text>
<text x="226.3" y="128.8">A0</text>
<text x="226.3" y="131.6">A1</text>
<text x="246.6" y="131.6">P0</text>
<text x="254.4" y="130.3">4</text>
<text x="48.6" y="133.1">3</text>
<text x="55.1" y="134.4">A2</text>
<text x="75.4" y="134.4">P1</text>
<text x="75.4" y="137.2">P2</text>
<text x="83.1" y="133.1">5</text>
<text x="83.1" y="136">6</text>
<text x="135.6" y="133.1">3</text>
<text x="142.1" y="134.4">A2</text>
<text x="162.4" y="134.4">P1</text>
<text x="162.4" y="137.2">P2</text>
<text x="170.2" y="133.1">5</text>
<text x="170.2" y="136">6</text>
<text x="219.8" y="133.1">3</text>
<text x="226.3" y="134.4">A2</text>
<text x="246.6" y="134.4">P1</text>
<text x="246.6" y="137.2">P2</text>
<text x="254.4" y="133.1">5</text>
<text x="254.4" y="136">6</text>
<text x="47.3" y="138.8">14</text>
<text x="55.1" y="140">SCL</text>
<text x="75.4" y="140">P3</text>
<text x="75.4" y="142.8">P4</text>
<text x="83.1" y="138.8">7</text>
<text x="83.1" y="141.6">9</text>
<text x="134.3" y="138.8">14</text>
<text x="142.1" y="140">SCL</text>
<text x="162.4" y="140">P3</text>
<text x="162.4" y="142.8">P4</text>
<text x="170.2" y="138.8">7</text>
<text x="170.2" y="141.6">9</text>
<text x="218.5" y="138.8">14</text>
<text x="226.3" y="140">SCL</text>
<text x="246.6" y="140">P3</text>
<text x="246.6" y="142.8">P4</text>
<text x="254.4" y="138.8">7</text>
<text x="254.4" y="141.6">9</text>
<text x="48.6" y="144.4">8</text>
<text x="55.1" y="145.6">GND</text>
<text x="75.4" y="145.6">P5</text>
<text x="75.4" y="148.4">P6</text>
<text x="83.1" y="144.4">10</text>
<text x="83.1" y="147.2">11</text>
<text x="83.1" y="150">12</text>
<text x="135.6" y="144.4">8</text>
<text x="142.1" y="145.6">GND</text>
<text x="162.4" y="145.6">P5</text>
<text x="162.4" y="148.4">P6</text>
<text x="170.2" y="144.4">10</text>
<text x="170.2" y="147.2">11</text>
<text x="170.2" y="150">12</text>
<text x="219.8" y="144.4">8</text>
<text x="226.3" y="145.6">GND</text>
<text x="246.6" y="145.6">P5</text>
<text x="246.6" y="148.4">P6</text>
<text x="254.4" y="144.4">10</text>
<text x="254.4" y="147.2">11</text>
<text x="254.4" y="150">12</text>
<text x="75.4" y="151.3">P7</text>
<text x="162.4" y="151.3">P7</text>
<text x="246.6" y="151.3">P7</text>
</g>
<g font-size="1.9" fill="#808080">
<text x="36.8" y="39.8">3.3V</text>
<text x="92.9" y="45.4">3.3V</text>
<text x="112.6" y="45.4">3.3V</text>
<text x="143.4" y="45.4">3.3V</text>
<text x="208" y="45.4">3.3V</text>
<text x="92.9" y="55.8" transform="rotate(-90 92.9 55.8)">RED</text>
<text x="99.5" y="57.7" transform="rotate(-90 99.5 57.7)">LED19</text>
<text x="174.3" y="65.1">3.3V</text>
<text x="89" y="95.3" transform="rotate(-90 89 95.3)">2N7002</text>
<text x="91.1" y="91.1" transform="rotate(-90 91.1 91.1)">Q2</text>
<text x="34" y="115.6">3.3V</text>
<text x="42.4" y="115.6">3.3V</text>
<text x="121" y="115.6">3.3V</text>
<text x="129.4" y="115.6">3.3V</text>
<text x="202.4" y="115.6">3.3V</text>
<text x="210.8" y="115.6">3.3V</text>
</g>
<text font-size="1.9" fill="#800000" x="200.5" y="74.4" transform="rotate(-90 200.5 74.4)">+</text>
</svg>
